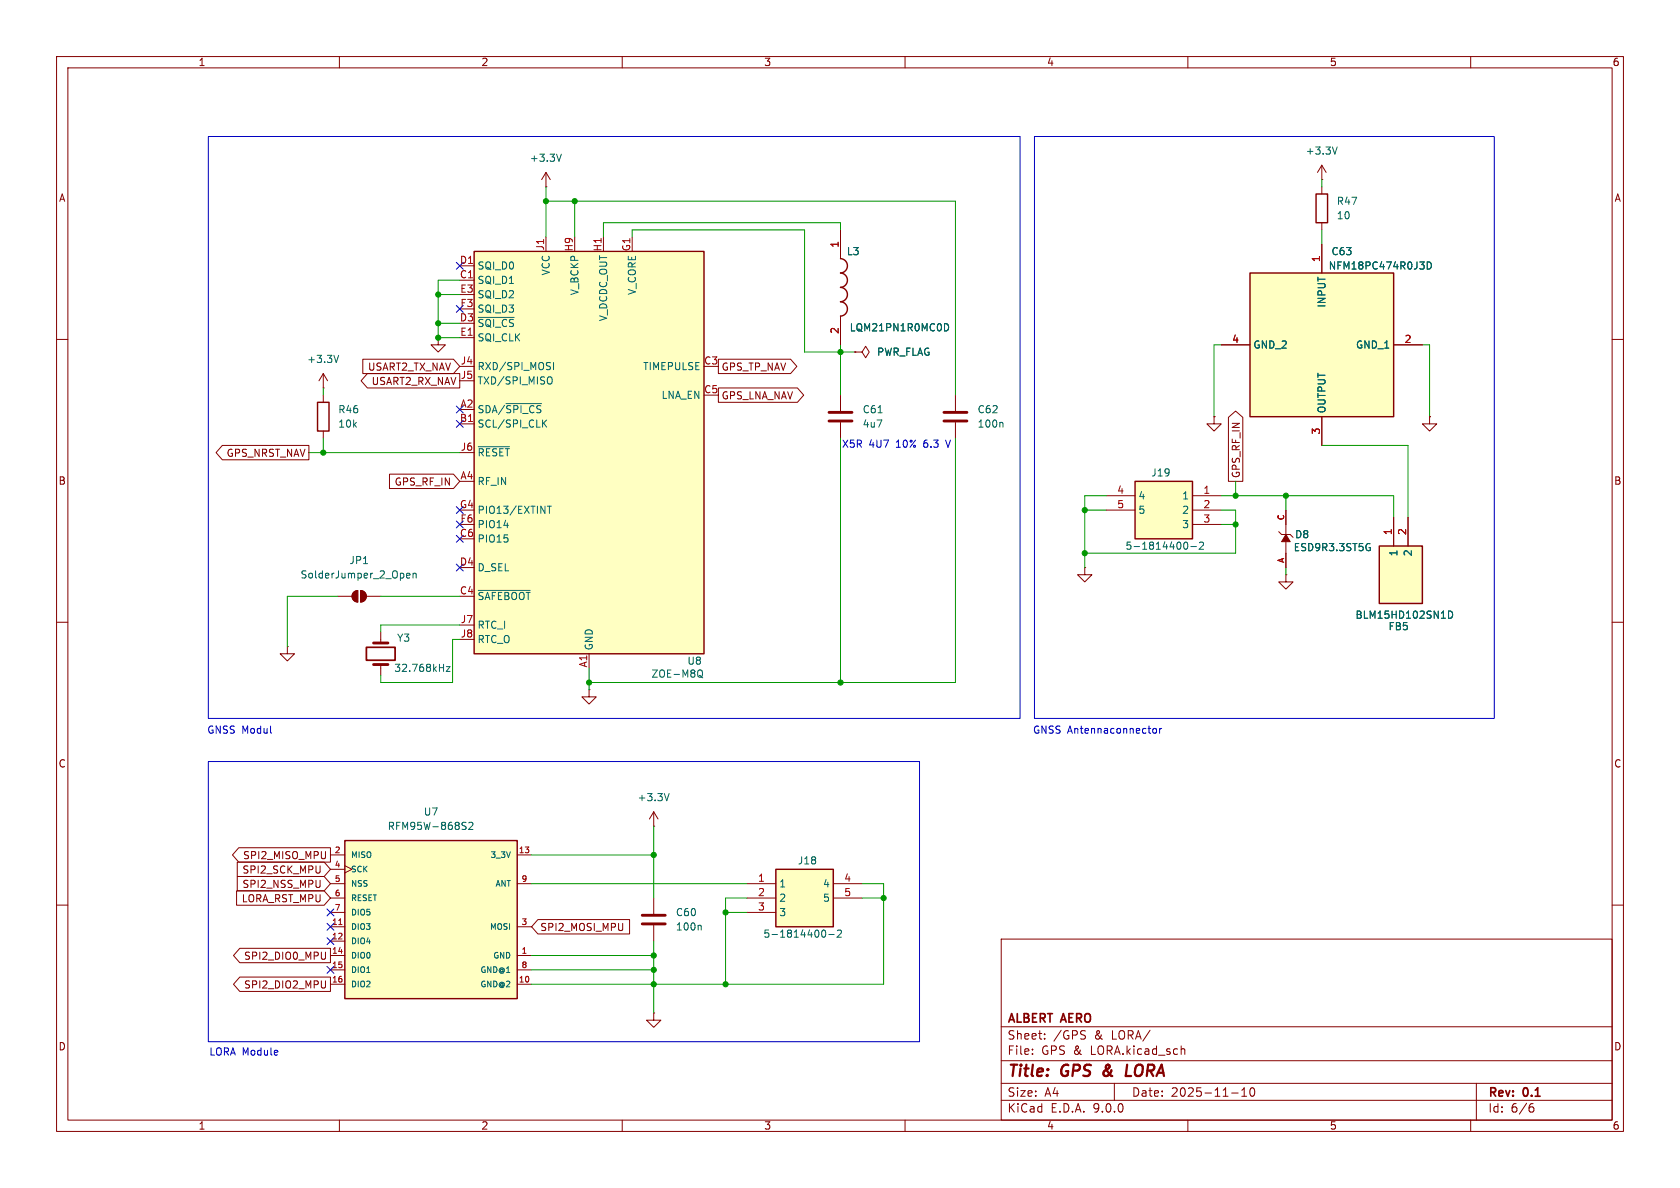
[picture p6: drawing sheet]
<svg xmlns="http://www.w3.org/2000/svg" width="297mm" height="210mm" viewBox="0 0 297 210" stroke-linecap="round" stroke-linejoin="round" font-family="sans-serif">
<g fill="none" stroke="#840000" stroke-width=".18">
<path d="M10 10h277v190h-277zM12 12h273v186h-273zM60 10v2M110 10v2M160 10v2M210 10v2M260 10v2M233.7 31.8h.1M233.7 29.2l-.8 1.3M233.7 29.2l.7 1.3M233.7 29.2v2.6M148.6 40.6v5.1"/>
<path d="M148.6 55.9v5.1M10 60h2M285 60h2M10 110h2M50.8 114.3v1.3h1.3l-1.3 1.2-1.3-1.2h1.3M50.8 114.3h.1M67.3 111.8v1.9M67.3 117.5v1.9M285 110h2M115.6 146.1h.1M115.6 143.5v2.6M115.6 158.8v2.7"/>
<path d="M115.6 143.5l-.8 1.3M115.6 143.5l.7 1.3M10 160h2M115.6 179.1v1.2h1.2l-1.2 1.3-1.3-1.3h1.3M115.6 179.1h.1M115.6 163.6v2.8M177 166h108v32h-108zM285 160h2M60 198v2M110 198v2M160 198v2M177 194.5h108"/>
<path d="M177 191.5h108M177 187.5h108M177 181.5h108M182.5 186.3v.1M182.5 185.5v.1M184.7 183.6v.1M184.7 182.8v.1M191.7 182.2l.2 .1M191.8 183.1v.5M197 191.5v3M209 185.4h.2l.3 .2v.8M210 198v2"/>
<path d="M217.7 193.2h1.2M219.5 193.8h.9M219.5 192.7l.5-.4v1.5M221.1 192.4l.2-.1a.81 .81 0 0 1 .6 .6 .81 .81 0 0 1-.3 .8l-.1 .1a.81 .81 0 0 1-.4-1.4zM260 198v2M261 191.5v6.5M270.6 195.7h.4l.2 .3-.1 .5-.5 .1M271 195.1l-.4 .1"/>
</g>
<path d="M195.2 189.4a.53 .53 0 0 0 0 .7M199.3 188.2l-.3 2h1" fill="none" stroke="#840000" stroke-width=".4"/>
<path d="M148.6 45.7a1.27 1.27 0 0 1 1.2 1.3 1.27 1.27 0 0 1-1.2 1.3 1.27 1.27 0 0 1 1.2 1.2 1.27 1.27 0 0 1-1.2 1.3 1.27 1.27 0 0 1 1.2 1.3 1.27 1.27 0 0 1-1.2 1.2 1.27 1.27 0 0 1 1.2 1.3 1.27 1.27 0 0 1-1.2 1.3" fill="none" stroke="#840000" stroke-width=".25"/>
<path d="M236.4 26l-.4 1.2M167 57.2a.64 .64 0 0 1 .7 .7 .64 .64 0 0 1-.7 .6M78.9 117.8h.7l-.7 .9h.7M118.3 140.3l-.4 1.2M123.8 163.6l.2 .1v.7" fill="none" stroke="#006464" stroke-width=".18"/>
<path d="M66 117.5h2.6M66 113.7h2.6M113.5 161.8h4.1M113.5 163.3h4.1" fill="none" stroke="#840000" stroke-width=".51"/>
<path d="M64.8 114.4h5v2.3h-5z" fill="none" stroke="#840000" stroke-width=".3"/>
<path d="M83.8 44.5h40.7v71.1h-40.7z" fill="#ffffc2"/>
<path d="M83.8 44.5h40.7v71.1h-40.7zM56.1 71.1h2.1v5.1h-2.1z" fill="none" stroke="#840000" stroke-width=".25"/>
<g fill="none" stroke="#840000" stroke-width=".18">
<path d="M96.5 33h.1M96.5 30.5v2.5M96.5 30.5l-.7 1.3M96.5 30.5l.8 1.3M77.5 59.7v1.3h1.2l-1.2 1.2-1.3-1.2h1.3M77.5 59.7h.1M81.3 47h2.5M81.3 49.5h2.5M81.3 59.7h2.5M96.5 41.9v2.6M106.7 41.9v2.6M57.1 68.6h.1"/>
<path d="M57.1 66v2.6M57.1 69.9v1.2M57.1 76.2v1.3M57.1 66l-.7 1.3M57.1 66l.8 1.3M81.3 64.8h2.5M81.3 67.3h2.5M81.3 74.9h2.5M148.6 69.9v2.7M148.6 74.7v2.8M168.9 69.9v2.7M168.9 74.7v2.8"/>
<path d="M81.3 80h2.5M59.7 105.4h2.5M62.5 104.7l.7-.3v2a1.02 1.02 0 0 1-.9-.6 1.02 1.02 0 0 1 .2-1.1zM63.8 104.4a1.02 1.02 0 0 1 1 1 1.02 1.02 0 0 1-1 1zM64.8 105.4h2.5M81.3 110.5h2.5M81.3 113h2.5M104.1 115.6v2.5M104.1 121.9v1.3h1.3l-1.3 1.3-1.2-1.3h1.2M104.1 121.9h.1"/>
</g>
<g fill="none" stroke="#006464" stroke-width=".18">
<path d="M99.2 27.2l-.4 1.3M84.6 56.1h6.3M59.9 62.8l-.5 1.3M84.6 79h5.4M89.5 71.3h6.2M96.1 74.8l.5 .7M96.6 74.2l-.7 .8M97.1 66.6a.43 .43 0 0 1 .5 .4v.5a.43 .43 0 0 1-.5 .4M97.9 64.1v1.2M155.2 73h.8M177.1 74.7l.2 .1v.7M96.8 89.5h.7"/>
<path d="M97.1 89.5v1.2M71.9 101.8l.6-.2-.1-.2-.3-.1-.2 .2v.6h.5M73 101.5l.2-.2 .3 .1 .1 .8M73 101.3v.9M84.6 104.4h9.1M123.6 119.4l.6 .4M123.6 118.4a.43 .43 0 0 1 .6 .5v.4a.43 .43 0 0 1-.6 .4"/>
</g>
<path d="M146.6 72.9h4M146.6 74.4h4M166.9 72.9h4M166.9 74.4h4" fill="none" stroke="#840000" stroke-width=".51"/>
<g fill="#840000" stroke="#840000" stroke-width=".18">
<path d="M62.5 104.7l.7-.3v2a1.02 1.02 0 0 1-.9-.6 1.02 1.02 0 0 1 .2-1.1z"/>
<path d="M63.8 104.4a1.02 1.02 0 0 1 1 1 1.02 1.02 0 0 1-1 1z"/>
</g>
<path d="M243.8 96.5h7.7v10.2h-7.7z" fill="#ffffc2"/>
<path d="M243.8 96.5h7.7v10.2h-7.7z" fill="none" stroke="#840000" stroke-width=".25"/>
<path d="M151.1 62.2h1.3l.6-1 .7 1-.7 1-.6-1M151.1 62.2h.1M246.4 91.4v5.1M248.9 91.4v5.1" fill="none" stroke="#840000" stroke-width=".18"/>
<path d="M256.1 108a.64 .64 0 0 1 .7 .7 .64 .64 0 0 1-.7 .6z" fill="none" stroke="#006464" stroke-width=".18"/>
<path d="M61 148.6h30.4v27.9h-30.4z" fill="#ffffc2"/>
<path d="M61 148.6h30.4v27.9h-30.4z" fill="none" stroke="#840000" stroke-width=".25"/>
<g fill="none" stroke="#840000" stroke-width=".18">
<path d="M226.1 94l.5 .5h1.5l.5 .5M227.3 90.2v4.3M227.3 95.8v4.5M191.8 100.3v1.3h1.2l-1.2 1.3-1.3-1.3h1.3M191.8 100.3h.1M58.4 151.1h2.6M58.4 153.7h2.6M58.4 156.2h2.6M58.4 158.8h2.6M61 153l1.2 .7-1.2 .6M91.4 151.1h2.6M91.4 156.2h2.6"/>
<path d="M58.4 161.3h2.6M58.4 163.8h2.6M58.4 166.4h2.6M58.4 168.9h2.6M58.4 171.5h2.6M58.4 174h2.6M91.4 163.8h2.6M91.4 168.9h2.6M91.4 171.5h2.6M91.4 174h2.6"/>
</g>
<path d="M59.9 163.4h.6" fill="none" stroke="#a90000" stroke-width=".18"/>
<path d="M241.9 96.1h.3M242 96.8h.3v.4l-.3 .2M81.9 146l.4 .1 .1 .3-.2 .2h-.3M81.9 145.4h.5M82.9 145.5l.5-.1 .2 .3-.8 .9h.8" fill="none" stroke="#006464" stroke-width=".18"/>
<path d="M227.3 94.5l.8 1.3h-1.5z" fill="#840000" stroke="#840000" stroke-width=".18"/>
<path d="M200.7 85.1h10.1v10.2h-10.1z" fill="#ffffc2"/>
<path d="M200.7 85.1h10.1v10.2h-10.1z" fill="none" stroke="#840000" stroke-width=".25"/>
<path d="M195.6 87.6h5.1M195.6 90.2h5.1M210.8 87.6h5.1M210.8 90.2h5.1M210.8 92.7h5.1" fill="none" stroke="#840000" stroke-width=".18"/>
<path d="M209.4 96l.2-.2a.68 .68 0 0 1 .4 .7 .68 .68 0 0 1-.4 .6l-.2-.1M210.5 96.6h1M212 96l.5-.2 .3 .4-.8 .9h.8" fill="none" stroke="#006464" stroke-width=".18"/>
<path d="M137.2 153.7h10.1v10.1h-10.1z" fill="#ffffc2"/>
<path d="M232.7 34.3h2v5.1h-2zM137.2 153.7h10.1v10.1h-10.1z" fill="none" stroke="#840000" stroke-width=".25"/>
<path d="M233.7 33v1.3M233.7 39.4v1.2M252.7 73.7v1.2h1.3l-1.3 1.3-1.2-1.3h1.2M252.7 73.7h.1M227.3 101.6v1.3h1.3l-1.3 1.2-1.2-1.2h1.2M227.3 101.6h.1M132.1 156.2h5.1M132.1 158.8h5.1M147.3 156.2h5.1M147.3 158.8h5.1M132.1 161.3h5.1" fill="none" stroke="#840000" stroke-width=".18"/>
<path d="M145.4 164.5l.2-.1a.68 .68 0 0 1 .4 .6 .68 .68 0 0 1-.4 .7l-.2-.1M146.5 165.2h1M148 164.5l.5-.1 .3 .4-.8 .9h.8" fill="none" stroke="#006464" stroke-width=".18"/>
<path d="M221 48.3h25.4v25.4h-25.4z" fill="#ffffc2"/>
<path d="M221 48.3h25.4v25.4h-25.4z" fill="none" stroke="#840000" stroke-width=".25"/>
<g fill="none" stroke="#840000" stroke-width=".18">
<path d="M148.6 40.6v5.1M148.6 55.9v5.1M233.7 43.2v5.1M39.3 78.7h15.3v2.6h-15.3l-1.1-1.3zM64.1 63.5h16.1l1.1 1.3-1.1 1.2h-16.1zM64.9 66h16.4v2.6h-16.4l-1.1-1.3zM127 63.5h12.8l1.1 1.3-1.1 1.2h-12.8zM127 68.6h14l1.1 1.3-1.1 1.2h-14zM151.1 62.2h.1M214.6 73.7v1.2h1.3l-1.3 1.3-1.2-1.3h1.2M214.6 73.7h.1M215.9 61h5.1"/>
<path d="M217.2 73.8l1.2-1.1 1.3 1.1v11.3h-2.5zM233.7 73.7v5M246.4 61h5.1M252.7 73.7h.1M68.9 83.8h11.3l1.1 1.3-1.1 1.3h-11.3zM227.3 90.2v2.5M227.3 97.8v2.5M246.4 91.4v5.1M248.9 91.4v5.1M41.8 157.5h15.5l1.1 1.3-1.1 1.2h-15.5zM41.9 152.4h15.4l1.1 1.3-1.1 1.2h-15.4zM41.9 154.9h15.4l1.1 1.3-1.1 1.3h-15.4z"/>
<path d="M42.2 149.9h16.2v2.5h-16.2l-1.1-1.3zM42.4 172.7h16v2.6h-16l-1.1-1.3zM42.4 167.6h16v2.6h-16l-1.1-1.3zM57.5 173.4v1l-.2 .3M57.5 168.3v1l-.2 .3M95.1 162.6h16.2v2.5h-16.2l-1.1-1.3z"/>
</g>
<path d="M167 57.2a.64 .64 0 0 1 .7 .7 .64 .64 0 0 1-.7 .6M252.3 46.3a.64 .64 0 0 1 .8 .6 .64 .64 0 0 1-.8 .7zM241.9 96.1h.3M242 96.8h.3v.4l-.3 .2M256.1 108a.64 .64 0 0 1 .7 .7 .64 .64 0 0 1-.7 .6z" fill="none" stroke="#006464" stroke-width=".18"/>
<g fill="none" stroke="#009600" stroke-width=".18">
<path d="M96.5 35.6h72.4v34.3M96.5 33v8.9M101.6 35.6v6.3M233.7 31.8v1.2M77.5 52.1h3.8M77.5 57.2h3.8M81.3 49.5h-3.8v10.2h3.8M111.8 41.9v-1.3h30.4v21.6h8.9M148.6 40.6v-1.2h-41.9v2.5M233.7 40.6v2.6M57.1 68.6v1.3M57.1 77.5v2.5"/>
<path d="M148.6 61v8.9M148.6 77.5v43.2M168.9 77.5v43.2h-64.8M215.9 61h-1.3v12.7M233.7 78.7h15.2v12.7M251.5 61h1.2v12.7M54.6 80h26.7M191.8 90.2h3.8M195.6 87.6h-3.8v12.7M215.9 87.6h30.5v3.8M215.9 90.2h2.5v7.6h-26.6M215.9 92.7h2.5"/>
<path d="M218.4 85.1v2.5M227.3 87.6v2.6M59.7 105.4h-8.9v8.9M67.3 105.4h14M81.3 113h-1.3v7.7h-12.7v-1.3M81.3 110.5h-14v1.3M104.1 118.1v3.8M227.3 100.3v1.3M94 156.2h38.1M94 151.1h21.6M115.6 146.1v12.7M132.1 158.8h-3.8v15.2"/>
<path d="M152.4 156.2h3.8v17.8h-62.2M152.4 158.8h3.8M94 168.9h21.6M94 171.5h21.6M115.6 166.4v12.7M128.3 161.3h3.8"/>
</g>
<g fill="none" stroke="#000084" stroke-width=".18">
<path d="M80.7 46.4l1.2 1.2M80.7 54l1.2 1.2M81.9 46.4l-1.2 1.2M81.9 54l-1.2 1.2M80.7 74.3l1.2 1.2M80.7 71.8l1.2 1.2M81.9 74.3l-1.2 1.2M81.9 71.8l-1.2 1.2M80.7 94.6l1.2 1.3M80.7 92.1l1.2 1.2M80.7 89.6l1.2 1.2M80.7 99.7l1.2 1.2"/>
<path d="M81.9 94.6l-1.2 1.3M81.9 92.1l-1.2 1.2M81.9 89.6l-1.2 1.2M81.9 99.7l-1.2 1.2M57.8 163.2l1.2 1.2M57.8 160.7l1.2 1.2M57.8 170.8l1.2 1.3M57.8 165.8l1.2 1.2M59 163.2l-1.2 1.2M59 160.7l-1.2 1.2M59 170.8l-1.2 1.3M59 165.8l-1.2 1.2"/>
</g>
<path d="M36.8 24.1h143.5v102.9h-143.5zM182.9 24.1h81.3v102.9h-81.3zM167.2 77.8l.4 1.3M36.8 134.6h125.8v49.6h-125.8zM203.9 128.9l.1-.1 .4 .1 .1 .5-.2 .2h-.3l-.1-.1zM205 128.8v.8M205.4 128.8l-.4 .2" fill="none" stroke="#0000c2" stroke-width=".18"/>
<g fill="#009600" stroke="#009600" stroke-width=".18">
<circle cx="77.5" cy="52.1" r=".46"/>
<circle cx="77.5" cy="57.2" r=".46"/>
<circle cx="101.6" cy="35.6" r=".46"/>
<circle cx="96.5" cy="35.6" r=".46"/>
<circle cx="148.6" cy="120.7" r=".46"/>
<circle cx="191.8" cy="97.8" r=".46"/>
<circle cx="104.1" cy="120.7" r=".46"/>
<circle cx="128.3" cy="161.3" r=".46"/>
<circle cx="115.6" cy="174" r=".46"/>
<circle cx="115.6" cy="168.9" r=".46"/>
<circle cx="128.3" cy="174" r=".46"/>
<circle cx="115.6" cy="171.5" r=".46"/>
<circle cx="156.2" cy="158.8" r=".46"/>
<circle cx="115.6" cy="151.1" r=".46"/>
<circle cx="148.6" cy="62.2" r=".46"/>
<circle cx="191.8" cy="90.2" r=".46"/>
<circle cx="227.3" cy="87.6" r=".46"/>
<circle cx="218.4" cy="92.7" r=".46"/>
<circle cx="218.4" cy="87.6" r=".46"/>
<circle cx="57.1" cy="80" r=".46"/>
<circle cx="77.5" cy="59.7" r=".46"/>
</g>
<g font-size="2.8" fill="#840000">
<text x="178" y="190.9">Title:</text>
<text x="187.7" y="190.9">GPS</text>
<text x="195.9" y="190.9">&amp;</text>
<text x="200.7" y="190.9">LORA</text>
</g>
<g font-size="2.1" fill="#840000">
<text x="178" y="184">Sheet:</text>
<text x="178" y="181.2">ALBERT AERO</text>
<text x="186.2" y="184">/GPS</text>
<text x="193.5" y="184">&amp;</text>
<text x="196.7" y="184">LORA/</text>
<text x="178" y="186.7">File:</text>
<text x="184.1" y="186.7">GPS &amp;</text>
<text x="193" y="186.7">LORA.kicad_sch</text>
<text x="178" y="196.9">KiCad</text>
<text x="178" y="194.1">Size:</text>
<text x="184.7" y="194.1">A4</text>
<text x="185.7" y="196.9">E.D.A.</text>
<text x="193.3" y="196.9">9.0.0</text>
<text x="200" y="194.1">Date:</text>
<text x="207" y="194.1">2025-11-10</text>
<text x="263" y="194.3">Rev:</text>
<text x="263" y="196.9">Id:</text>
<text x="267.1" y="196.9">6/6</text>
<text x="269.4" y="194.3">0.1</text>
</g>
<g font-size="1.8" fill="#840000">
<text x="35" y="11.9">1</text>
<text x="85" y="11.9">2</text>
<text x="135" y="11.9">3</text>
<text x="185" y="11.9">4</text>
<text x="235" y="11.9">5</text>
<text x="285" y="11.9">6</text>
<text x="10.3" y="35.9">A</text>
<text x="285.3" y="35.9">A</text>
<text x="65" y="65.7">USART2_TX_NAV</text>
<text x="127.5" y="65.7">GPS_TP_NAV</text>
<text x="65.6" y="68.3">USART2_RX_NAV</text>
<text x="127.5" y="70.8">GPS_LNA_NAV</text>
<text x="40" y="81">GPS_NRST_NAV</text>
<text x="10.3" y="85.9">B</text>
<text x="69.7" y="86">GPS_RF_IN</text>
<text x="219.4" y="84.6" transform="rotate(-90 219.4 84.6)">GPS_RF_IN</text>
<text x="285.3" y="85.9">B</text>
<text x="10.3" y="135.9">C</text>
<text x="285.3" y="135.9">C</text>
<text x="42.8" y="154.6">SPI2_SCK_MPU</text>
<text x="42.9" y="152.1">SPI2_MISO_MPU</text>
<text x="42.6" y="159.7">LORA_RST_MPU</text>
<text x="42.8" y="157.2">SPI2_NSS_MPU</text>
<text x="95.4" y="164.8">SPI2_MOSI_MPU</text>
<text x="43" y="169.9">SPI2_DIO0_MPU</text>
<text x="43" y="174.9">SPI2_DIO2_MPU</text>
<text x="10.3" y="185.9">D</text>
<text x="285.3" y="185.9">D</text>
<text x="35" y="199.9">1</text>
<text x="85" y="199.9">2</text>
<text x="135" y="199.9">3</text>
<text x="185" y="199.9">4</text>
<text x="235" y="199.9">5</text>
<text x="285" y="199.9">6</text>
</g>
<g font-size="1.8" fill="#006464">
<text x="93.6" y="28.8">+3.3V</text>
<text x="230.7" y="27.5">+3.3V</text>
<text x="236.2" y="36.4">R47</text>
<text x="236.2" y="39">10</text>
<text x="84.3" y="47.9">SQI_D0</text>
<text x="149.6" y="45.3">L3</text>
<text x="234.8" y="47.9">NFM18PC474R0J3D</text>
<text x="235.3" y="45.3">C63</text>
<text x="84.3" y="50.4">SQI_D1</text>
<text x="84.3" y="52.9">SQI_D2</text>
<text x="97.4" y="48.8" transform="rotate(-90 97.4 48.8)">VCC</text>
<text x="102.5" y="52.3" transform="rotate(-90 102.5 52.3)">V_BCKP</text>
<text x="112.6" y="52.2" transform="rotate(-90 112.6 52.2)">V_CORE</text>
<text x="84.3" y="55.5">SQI_D3</text>
<text x="84.3" y="58">~{SQI_CS}</text>
<text x="107.5" y="56.9" transform="rotate(-90 107.5 56.9)">V_DCDC_OUT</text>
<text x="150.1" y="58.8">LQM21PN1R0MC0D</text>
<text x="234.5" y="54.5" transform="rotate(-90 234.5 54.5)">INPUT</text>
<text x="54.2" y="64.4">+3.3V</text>
<text x="84.3" y="60.6">SQI_CLK</text>
<text x="84.3" y="65.6">RXD/SPI_MOSI</text>
<text x="113.6" y="65.6">TIMEPULSE</text>
<text x="154.9" y="63.1">PWR_FLAG</text>
<text x="221.5" y="61.8">GND_2</text>
<text x="239.6" y="61.8">GND_1</text>
<text x="84.3" y="68.2">TXD/SPI_MISO</text>
<text x="116.9" y="70.7">LNA_EN</text>
<text x="59.7" y="75.8">10k</text>
<text x="59.7" y="73.3">R46</text>
<text x="84.3" y="73.3">SDA/~{SPI_CS}</text>
<text x="84.3" y="75.8">SCL/SPI_CLK</text>
<text x="152.4" y="73.3">C61</text>
<text x="152.4" y="75.8">4u7</text>
<text x="172.7" y="75.8">100n</text>
<text x="172.7" y="73.3">C62</text>
<text x="234.5" y="73.2" transform="rotate(-90 234.5 73.2)">OUTPUT</text>
<text x="84.3" y="80.9">~{RESET}</text>
<text x="84.3" y="86">RF_IN</text>
<text x="201.2" y="88.5">4</text>
<text x="203.4" y="84.4">J19</text>
<text x="208.9" y="88.5">1</text>
<text x="84.3" y="91">PIO13/EXTINT</text>
<text x="84.3" y="93.6">PIO14</text>
<text x="201.2" y="91">5</text>
<text x="208.9" y="91">2</text>
<text x="208.9" y="93.6">3</text>
<text x="228.9" y="95.4">D8</text>
<text x="61.7" y="99.9">JP1</text>
<text x="84.3" y="96.1">PIO15</text>
<text x="84.3" y="101.2">D_SEL</text>
<text x="198.9" y="97.4">5-1814400-2</text>
<text x="228.6" y="97.6">ESD9R3.3ST5G</text>
<text x="247.2" y="98.4" transform="rotate(-90 247.2 98.4)">1</text>
<text x="249.8" y="98.4" transform="rotate(-90 249.8 98.4)">2</text>
<text x="53" y="102.5">SolderJumper_2_Open</text>
<text x="84.3" y="106.3">~{SAFEBOOT}</text>
<text x="70.1" y="113.6">Y3</text>
<text x="84.3" y="111.4">RTC_I</text>
<text x="84.3" y="113.9">RTC_O</text>
<text x="239.5" y="109.6">BLM15HD102SN1D</text>
<text x="245.4" y="111.6">FB5</text>
<text x="69.6" y="119">32.768kHz</text>
<text x="105" y="115.1" transform="rotate(-90 105 115.1)">GND</text>
<text x="115.1" y="120">ZOE-M8Q</text>
<text x="121.4" y="117.7">U8</text>
<text x="112.6" y="141.8">+3.3V</text>
<text x="68.4" y="146.9">RFM95W-868S2</text>
<text x="74.8" y="144.4">U7</text>
<text x="141" y="153">J18</text>
<text x="137.7" y="157.1">1</text>
<text x="137.7" y="159.6">2</text>
<text x="145.4" y="157.1">4</text>
<text x="145.4" y="159.6">5</text>
<text x="119.4" y="164.7">100n</text>
<text x="119.4" y="162.2">C60</text>
<text x="134.9" y="166">5-1814400-2</text>
<text x="137.7" y="162.2">3</text>
</g>
<g font-size="1.8" fill="#a90000">
<text x="81.2" y="46.7">D1</text>
<text x="96.3" y="44.4" transform="rotate(-90 96.3 44.4)">J1</text>
<text x="101.3" y="44.6" transform="rotate(-90 101.3 44.6)">H9</text>
<text x="106.4" y="44.6" transform="rotate(-90 106.4 44.6)">H1</text>
<text x="111.5" y="44.5" transform="rotate(-90 111.5 44.5)">G1</text>
<text x="148.3" y="43.9" transform="rotate(-90 148.3 43.9)">1</text>
<text x="233.4" y="46.4" transform="rotate(-90 233.4 46.4)">1</text>
<text x="81.2" y="49.3">C1</text>
<text x="81.3" y="51.8">E3</text>
<text x="81.2" y="56.9">D3</text>
<text x="81.3" y="59.4">E1</text>
<text x="81.3" y="54.4">F3</text>
<text x="148.3" y="59.1" transform="rotate(-90 148.3 59.1)">2</text>
<text x="81.4" y="64.5">J4</text>
<text x="124.4" y="64.5">C3</text>
<text x="217.7" y="60.7">4</text>
<text x="248.2" y="60.7">2</text>
<text x="81.4" y="67.1">J5</text>
<text x="124.4" y="69.6">C5</text>
<text x="81.2" y="74.7">B1</text>
<text x="81.3" y="72.1">A2</text>
<text x="233.4" y="76.9" transform="rotate(-90 233.4 76.9)">3</text>
<text x="81.4" y="79.8">J6</text>
<text x="81.2" y="89.9">G4</text>
<text x="81.3" y="84.8">A4</text>
<text x="197.4" y="87.4">4</text>
<text x="197.4" y="89.9">5</text>
<text x="212.7" y="87.4">1</text>
<text x="212.7" y="89.9">2</text>
<text x="81.2" y="95">C6</text>
<text x="81.3" y="92.5">F6</text>
<text x="212.7" y="92.5">3</text>
<text x="246.1" y="94.7" transform="rotate(-90 246.1 94.7)">1</text>
<text x="248.7" y="94.7" transform="rotate(-90 248.7 94.7)">2</text>
<text x="81.2" y="100.1">D4</text>
<text x="81.2" y="105.2">C4</text>
<text x="81.4" y="110.2">J7</text>
<text x="81.4" y="112.8">J8</text>
<text x="103.9" y="118.1" transform="rotate(-90 103.9 118.1)">A1</text>
<text x="133.9" y="156">1</text>
<text x="149.2" y="156">4</text>
<text x="133.9" y="158.5">2</text>
<text x="133.9" y="161">3</text>
<text x="149.2" y="158.5">5</text>
</g>
<g font-size="1.8" fill="#0000c2">
<text x="148.7" y="79.4">X5R</text>
<text x="153.6" y="79.4">4U7</text>
<text x="158.5" y="79.4">10%</text>
<text x="163.6" y="79.4">6.3</text>
<text x="167.8" y="79.4">V</text>
<text x="36.5" y="129.9">GNSS Modul</text>
<text x="182.5" y="129.9">GNSS Antennaconnector</text>
<text x="36.9" y="186.8">LORA Module</text>
</g>
<g font-size="1.4" fill="#a90000">
<text x="227.1" y="92.1" transform="rotate(-90 227.1 92.1)">C</text>
<text x="227.1" y="99.6" transform="rotate(-90 227.1 99.6)">A</text>
<text x="59.1" y="150.9">2</text>
<text x="59.1" y="153.4">4</text>
<text x="59.1" y="156">5</text>
<text x="91.6" y="150.9">13</text>
<text x="92.1" y="156">9</text>
<text x="59.1" y="158.5">6</text>
<text x="59.1" y="161">7</text>
<text x="58.6" y="163.6">11</text>
<text x="58.6" y="166.1">12</text>
<text x="92.1" y="163.6">3</text>
<text x="58.6" y="168.7">14</text>
<text x="58.6" y="171.2">15</text>
<text x="58.6" y="173.7">16</text>
<text x="91.6" y="173.7">10</text>
<text x="92.1" y="168.7">1</text>
<text x="92.1" y="171.2">8</text>
</g>
<g font-size="1.4" fill="#006464">
<text x="62" y="151.9">MISO</text>
<text x="62" y="154.4">SCK</text>
<text x="86.6" y="151.9">3_3V</text>
<text x="62" y="156.9">NSS</text>
<text x="62" y="159.5">RESET</text>
<text x="87.5" y="156.9">ANT</text>
<text x="62" y="162">DIO5</text>
<text x="62" y="164.6">DIO3</text>
<text x="62" y="167.1">DIO4</text>
<text x="86.5" y="164.6">MOSI</text>
<text x="62" y="169.6">DIO0</text>
<text x="62" y="172.2">DIO1</text>
<text x="84.8" y="172.2">GND@1</text>
<text x="87.1" y="169.6">GND</text>
<text x="62" y="174.7">DIO2</text>
<text x="84.8" y="174.7">GND@2</text>
</g>
</svg>
